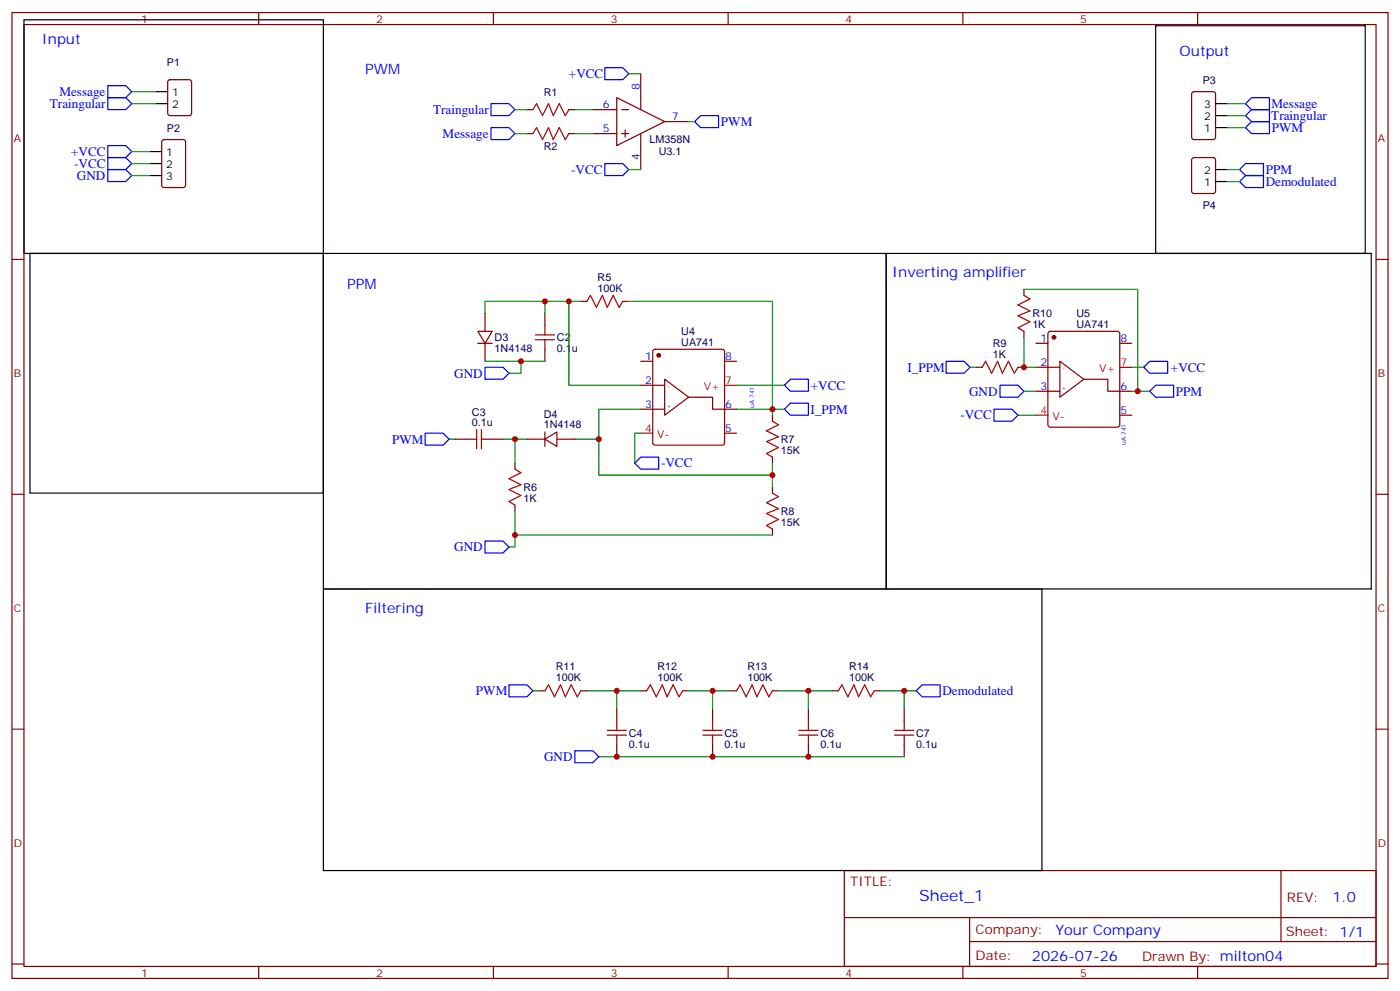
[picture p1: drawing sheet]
<svg xmlns="http://www.w3.org/2000/svg" width="412mm" height="292mm" viewBox="0 0 412 292" stroke-linecap="round" stroke-linejoin="round" font-family="sans-serif">
<g fill="none" stroke="#870000" stroke-width=".35">
<path d="M3.5 3.7h405.4v284.3h-405.4zM7.1 7.2h398.2v277.3h-398.2zM76.2 3.7v3.5M145.3 3.7v3.5M214.5 3.7v3.5M283.6 3.7v3.5M352.8 3.7v3.5M49.6 23.7l.5-.2h5.6l.7 .4v9.4l-.4 .7h-5.9l-.7-.4v-9.4zM155.2 32.3h1.8M155.2 39.3h1.8M167.6 32.3h1.7M167.6 39.3h1.7"/>
<path d="M174.6 32.3h7.1M174.6 39.3h7.1M181.7 28.8l14.1 7-14.1 7.1zM183.1 32.3h2.1M183.1 39.3h2.1M184.1 38.3v2.1M188.7 21.7v10.6M188.7 39.3v10.6M195.8 35.8h7M351.2 27.2l.5-.2h5.7l.6 .4 .1 13-.5 .6-5.9 .1-.6-.5-.1-12.9zM47.9 41.3l.4-.2h5.7l.6 .4 .1 13-.5 .7h-5.9l-.6-.5-.1-12.9zM351.2 46.6l.5-.2h5.7l.6 .4 .1 9.5-.5 .6-5.9 .1-.6-.5-.1-9.4z"/>
<path d="M3.5 76.4h3.6M405.3 76.4h3.6M140.8 97.5h4.2l-2.1 3.6zM142.9 92.3v5.2M160.5 92.3v3.5M171.1 88.7h1.8M183.4 88.7h1.8M301.6 85.2v1.8M301.6 97.5v1.8M308.9 97.7l.5-.2h19.7l.5 .2 .2 .5v26.9l-.2 .5-.5 .2h-19.7l-.5-.3-.2-.4v-26.9zM140.8 101.1h4.2M142.9 101.1v5.3"/>
<path d="M160.5 102.8v3.6M188.7 106.4h3.6M188.7 113.4h7.1M192.5 103l.5-.2h19.7l.5 .2 .2 .5v26.9l-.2 .5-.5 .2h-19.7l-.5-.3-.2-.4v-26.9zM195.8 111.7l7 5.2-7 5.3zM202.8 116.9h7.1v3.6h7.1M213.4 106.4h3.6M287.5 108.1h1.8M299.9 108.1h1.7M305.2 101.1h3.5M305.2 108.1h7M305.2 115.2h7"/>
<path d="M312.2 106.4l7.1 5.3-7.1 5.2zM319.3 111.7h7v3.5h7.1M329.8 101.1h3.6M134.1 129.3h3.5M144.6 129.3h3.6M151.7 136.3v1.8M155.2 129.3h5.3M160.5 129.3l3.5-2.1v4.2zM160.5 127.2v4.2M164 129.3h5.3M188.7 120.5h7.1M213.4 127.5h3.6"/>
<path d="M227.5 122.2v1.8M227.5 134.6v1.7M329.8 122.2h3.6M3.5 145.5h3.6M151.7 148.7v1.8M227.5 143.4v1.8M227.5 155.8v1.7M405.3 145.5h3.6M3.5 214.7h3.6M158.7 203.4h1.8M171.1 203.4h1.8M181.7 208.7v3.5"/>
<path d="M181.7 219.3v3.5M188.7 203.4h1.8M201.1 203.4h1.7M209.9 208.7v3.5M209.9 219.3v3.5M215.2 203.4h1.8M227.5 203.4h1.8M238.1 208.7v3.5M238.1 219.3v3.5M245.2 203.4h1.7M257.5 203.4h1.8M266.3 208.7v3.5"/>
<path d="M266.3 219.3v3.5M405.3 214.7h3.6M248.7 256.3h156.6v28.2h-156.6zM377.3 256.3v20.9M248.7 270.1h156.5M285.6 277.2h119.6M285.6 270.1v14.2M3.5 283.8h3.6M76.2 284.5v3.5M145.3 284.5v3.5M214.5 284.5v3.5M283.6 284.5v3.5"/>
<path d="M352.8 284.5v3.5M405.3 283.8h3.6"/>
</g>
<g fill="none" stroke="#00f" stroke-width=".35">
<path d="M178.2 19.9h5.2l1.8 1.8-1.8 1.8h-5.2zM31.7 25.2h5.3l1.8 1.8-1.8 1.8h-5.3zM31.7 28.8h5.3l1.8 1.7-1.8 1.8h-5.3zM144.6 37.6h5.3l1.8 1.7-1.8 1.8h-5.3zM144.6 30.5h5.3l1.8 1.8-1.8 1.7h-5.3zM204.6 35.8l1.8-1.8h5.3v3.6h-5.3zM366.9 30.5l1.8-1.7h5.2v3.5h-5.2zM366.9 34l1.8-1.7h5.2v3.5h-5.2zM366.9 37.6l1.8-1.8h5.2v3.5h-5.2zM31.7 42.9h5.3l1.8 1.7-1.8 1.8h-5.3zM31.7 46.4h5.3l1.8 1.8-1.8 1.7h-5.3zM31.7 49.9h5.3l1.8 1.8-1.8 1.7h-5.3z"/>
<path d="M178.2 48.2h5.2l1.8 1.7-1.8 1.8h-5.2zM365.1 49.9l1.8-1.7h5.3v3.5h-5.3zM365.1 53.4l1.8-1.7h5.3v3.5h-5.3zM142.9 108.1h5.3l1.7 1.8-1.7 1.8h-5.3zM231.1 113.4l1.7-1.7h5.3v3.5h-5.3zM278.7 106.4h5.3l1.8 1.7-1.8 1.8h-5.3zM294.6 113.4h5.3l1.7 1.8-1.7 1.7h-5.3zM338.7 106.4h5.3v3.5h-5.3l-1.8-1.8zM338.7 115.2l1.7-1.8h5.3v3.5h-5.3zM125.2 127.5h5.3l1.8 1.8-1.8 1.8h-5.3zM187 136.3l1.7-1.7h5.3v3.5h-5.3zM231.1 120.5l1.7-1.8h5.3v3.5h-5.3z"/>
<path d="M292.8 120.5h5.3l1.8 1.7-1.8 1.8h-5.3zM142.9 159.3h5.3l1.7 1.7-1.7 1.8h-5.3zM149.9 201.6h5.3l1.8 1.8-1.8 1.7h-5.3zM269.9 203.4l1.7-1.8h5.3v3.5h-5.3zM169.3 221h5.3l1.8 1.8-1.8 1.7h-5.3z"/>
</g>
<g fill="none" stroke="#008700" stroke-width=".35">
<path d="M38.8 30.5h7.1M38.8 27h7.1M151.7 32.3h3.5M151.7 39.3h3.5M169.3 32.3h5.3M169.3 39.3h5.3M185.2 21.7h3.5M202.8 35.8h1.8M361.6 30.5h5.3M361.6 34h5.3M361.6 37.6h5.3M38.8 44.6h5.3"/>
<path d="M38.8 48.2h5.3M38.8 51.7h5.3M185.2 49.9h3.5M361.6 49.9h3.5M361.6 53.4h3.5M160.5 88.7v3.6M167.6 88.7v24.7h21.1M171.1 88.7h-28.2v3.6M185.2 88.7h42.3v31.8h-10.5M301.6 99.3v8.8h3.6M301.6 85.2h33.5v30h-1.7M142.9 106.4h17.6"/>
<path d="M153.5 106.4v3.5h-3.6M217 113.4h14.1M285.8 108.1h1.7M301.6 115.2h3.6M333.4 108.1h3.5M335.1 115.2h3.6M132.3 129.3h1.8M148.2 129.3h7M151.7 129.3v7M176.4 129.3v10.6h51.1M188.7 120.5h-12.3v8.8h-7.1M188.7 127.5h-1.7v8.8"/>
<path d="M227.5 136.3v7.1M231.1 120.5h-3.6v1.7M299.9 122.2h5.3M151.7 150.5v7h75.8M151.7 157.5v3.5h-1.8M157 203.4h1.7M172.9 203.4h15.8M181.7 203.4v5.3M202.8 203.4h12.4M209.9 203.4v5.3M229.3 203.4h15.9M238.1 203.4v5.3"/>
<path d="M259.3 203.4h7v5.3M266.3 203.4h3.6M176.4 222.8h89.9"/>
</g>
<g fill="#870000" stroke="#870000" stroke-width=".35">
<circle cx="194" cy="104.6" r=".53"/>
<circle cx="310.4" cy="99.3" r=".53"/>
</g>
<path d="M213.4 113.4h3.6M329.8 108.1h3.6M188.7 127.5h3.6M305.2 122.2h3.5" fill="none" stroke="#f00" stroke-width=".35"/>
<g fill="none" stroke="#a10000" stroke-width=".35">
<path d="M157 32.3l1-1.8 1.8 3.5 1.8-3.5 1.4 3.5 1.7-3.5 1.8 3.5 1.1-1.7M157 39.3l1-1.7 1.8 3.5 1.8-3.5 1.4 3.5 1.7-3.5 1.8 3.5 1.1-1.8M157.7 98.6h5.6M160.5 95.8v2.8M172.9 88.7l1-1.7 1.8 3.5 1.7-3.5 1.5 3.5 1.7-3.5 1.8 3.5 1-1.8M301.6 87l1.8 1-3.5 1.8 3.5 1.7-3.5 1.5 3.5 1.7-3.5 1.8 1.7 1M157.7 100h5.6M160.5 100v2.8M289.3 108.1l1-1.7 1.8 3.5 1.8-3.5 1.4 3.5 1.7-3.5 1.8 3.5 1.1-1.8M137.6 129.3h2.8M140.4 126.5v5.6M141.8 126.5v5.6"/>
<path d="M141.8 129.3h2.8M151.7 138.1l1.8 1.1-3.6 1.7 3.6 1.8-3.6 1.4 3.6 1.8-3.6 1.7 1.8 1.1M227.5 124l1.8 1.1-3.5 1.7 3.5 1.8-3.5 1.4 3.5 1.8-3.5 1.7 1.7 1.1M227.5 145.2l1.8 1-3.5 1.8 3.5 1.8-3.5 1.4 3.5 1.7-3.5 1.8 1.7 1.1M160.5 203.4l1.1-1.8 1.7 3.5 1.8-3.5 1.4 3.5 1.8-3.5 1.7 3.5 1.1-1.7M178.9 215h5.6M178.9 216.4h5.6M181.7 212.2v2.8M181.7 216.4v2.9M190.5 203.4l1.1-1.8 1.7 3.5 1.8-3.5 1.4 3.5 1.8-3.5 1.7 3.5 1.1-1.7M207.1 215h5.6M207.1 216.4h5.6"/>
<path d="M209.9 212.2v2.8M209.9 216.4v2.9M217 203.4l1-1.8 1.8 3.5 1.7-3.5 1.5 3.5 1.7-3.5 1.8 3.5 1-1.7M235.3 215h5.6M235.3 216.4h5.6M238.1 212.2v2.8M238.1 216.4v2.9M246.9 203.4l1.1-1.8 1.8 3.5 1.7-3.5 1.4 3.5 1.8-3.5 1.8 3.5 1-1.7M263.5 215h5.7M263.5 216.4h5.7M266.3 212.2v2.8M266.3 216.4v2.9"/>
</g>
<g fill="none" stroke="#000" stroke-width=".35">
<path d="M7.1 5.8h88.1v68.8h-88.1zM340.4 7.6h61.8v67h-61.8zM45.9 30.5h3.5M45.9 27h3.5M358.1 34h3.5M358.1 37.6h3.5M358.1 30.5h3.5M44.1 48.2h3.5M44.1 44.6h3.5M44.1 51.7h3.5M358.1 53.4h3.5M358.1 49.9h3.5"/>
<path d="M8.8 74.6h86.4v70.6h-86.4zM95.2 74.6h165.9v98.8h-165.9zM261.1 74.6h142.8v98.8h-142.8zM95.2 173.4h211.7v82.9h-211.7z"/>
</g>
<g fill="#c00">
<circle cx="160.5" cy="88.7" r=".88"/>
<circle cx="167.6" cy="88.7" r=".88"/>
<circle cx="151.7" cy="129.3" r=".88"/>
<circle cx="227.5" cy="120.5" r=".88"/>
<circle cx="176.4" cy="129.3" r=".88"/>
<circle cx="227.5" cy="139.9" r=".88"/>
<circle cx="151.7" cy="157.5" r=".88"/>
<circle cx="153.5" cy="106.4" r=".88"/>
<circle cx="301.6" cy="108.1" r=".88"/>
<circle cx="335.1" cy="115.2" r=".88"/>
<circle cx="181.7" cy="203.4" r=".88"/>
<circle cx="209.9" cy="203.4" r=".88"/>
<circle cx="238.1" cy="203.4" r=".88"/>
<circle cx="238.1" cy="222.8" r=".88"/>
<circle cx="209.9" cy="222.8" r=".88"/>
<circle cx="266.3" cy="203.4" r=".88"/>
<circle cx="181.7" cy="222.8" r=".88"/>
</g>
<text font-size="4.6" fill="#00f" x="270.8" y="265.3">Sheet_1</text>
<g font-size="4.2" fill="#00f">
<text x="12.3" y="12.9">Input</text>
<text x="347.5" y="16.4">Output</text>
<text x="107.6" y="21.7">PWM</text>
<text x="262.8" y="81.7">Inverting amplifier</text>
<text x="102.3" y="85.2">PPM</text>
<text x="107.6" y="180.4">Filtering</text>
<text x="392.5" y="265.6">1.0</text>
<text x="310.9" y="275.1">Your Company</text>
<text x="304" y="282.9">2026-07-26</text>
</g>
<g font-size="3.9" fill="#00f">
<text x="167.6" y="22.9">+VCC</text>
<text x="17.5" y="28.2">Message</text>
<text x="14.7" y="31.8">Traingular</text>
<text x="127.6" y="33.5">Traingular</text>
<text x="374.5" y="35.3">Traingular</text>
<text x="374.5" y="31.9">Message</text>
<text x="130.4" y="40.6">Message</text>
<text x="212.4" y="37.1">PWM</text>
<text x="374.6" y="38.8">PWM</text>
<text x="21" y="45.9">+VCC</text>
<text x="21.8" y="49.4">-VCC</text>
<text x="22.7" y="52.9">GND</text>
<text x="168.3" y="51.2">-VCC</text>
<text x="372.9" y="51.2">PPM</text>
<text x="372.8" y="54.7">Demodulated</text>
<text x="133.8" y="111.1">GND</text>
<text x="267.3" y="109.4">I_PPM</text>
<text x="344.9" y="109.4">+VCC</text>
<text x="238.8" y="114.7">+VCC</text>
<text x="285.5" y="116.5">GND</text>
<text x="346.4" y="116.5">PPM</text>
<text x="238.8" y="121.7">I_PPM</text>
<text x="282.9" y="123.5">-VCC</text>
<text x="115.5" y="130.7">PWM</text>
<text x="194.7" y="137.6">-VCC</text>
<text x="133.8" y="162.3">GND</text>
<text x="140.2" y="204.8">PWM</text>
<text x="277.6" y="204.7">Demodulated</text>
<text x="160.2" y="224">GND</text>
</g>
<g font-size="3.9" fill="#800">
<text x="250.5" y="260.9">TITLE:</text>
<text x="379.1" y="265.6">REV:</text>
<text x="287.4" y="275.1">Company:</text>
<text x="378.7" y="275.7">Sheet: 1/1</text>
<text x="287.4" y="282.8">Date:</text>
<text x="336.4" y="282.8">Drawn By: milton04</text>
</g>
<g font-size="3.2" fill="#800">
<text x="41.6" y="6.7">1</text>
<text x="110.8" y="6.7">2</text>
<text x="179.9" y="6.7">3</text>
<text x="249.1" y="6.7">4</text>
<text x="318.2" y="6.7">5</text>
<text x="4.1" y="41.8">A</text>
<text x="405.9" y="41.8">A</text>
<text x="4.1" y="110.9">B</text>
<text x="405.9" y="110.9">B</text>
<text x="4.1" y="180.1">C</text>
<text x="405.9" y="180.1">C</text>
<text x="4.1" y="249.2">D</text>
<text x="405.9" y="249.2">D</text>
<text x="41.6" y="287.5">1</text>
<text x="110.8" y="287.5">2</text>
<text x="179.9" y="287.5">3</text>
<text x="249.1" y="287.5">4</text>
<text x="318.2" y="287.5">5</text>
</g>
<g font-size="3.2" fill="#000080">
<text x="49.1" y="19.3">P1</text>
<text x="160.2" y="28.1">R1</text>
<text x="354.3" y="24.6">P3</text>
<text x="49.1" y="38.7">P2</text>
<text x="160.2" y="44">R2</text>
<text x="191.3" y="42.2">LM358N</text>
<text x="194.1" y="45.8">U3.1</text>
<text x="354.3" y="61.6">P4</text>
<text x="176" y="82.7">R5</text>
<text x="176" y="85.9">100K</text>
<text x="304.1" y="93.4">R10</text>
<text x="317.1" y="93.5">U5</text>
<text x="145.7" y="100.5">D3</text>
<text x="164" y="100.4">C2</text>
<text x="200.7" y="101.8">UA741</text>
<text x="200.7" y="98.7">U4</text>
<text x="304.1" y="96.5">1K</text>
<text x="317.1" y="96.5">UA741</text>
<text x="145.7" y="103.6">1N4148</text>
<text x="164" y="103.7">0.1u</text>
<text x="292.5" y="105.3">1K</text>
<text x="292.5" y="102.1">R9</text>
<text x="139" y="125.4">0.1u</text>
<text x="139" y="122.3">C3</text>
<text x="160.2" y="123">D4</text>
<text x="160.2" y="126.1">1N4148</text>
<text x="230" y="130.5">R7</text>
<text x="230" y="133.6">15K</text>
<text x="154.2" y="147.7">1K</text>
<text x="154.2" y="144.6">R6</text>
<text x="230" y="154.7">15K</text>
<text x="230" y="151.7">R8</text>
<text x="163.7" y="197.4">R11</text>
<text x="193.7" y="197.4">R12</text>
<text x="220.1" y="197.4">R13</text>
<text x="250.1" y="197.4">R14</text>
<text x="163.7" y="200.6">100K</text>
<text x="193.7" y="200.6">100K</text>
<text x="220.1" y="200.6">100K</text>
<text x="250.1" y="200.6">100K</text>
<text x="185.2" y="220.1">0.1u</text>
<text x="185.2" y="216.9">C4</text>
<text x="213.4" y="220.1">0.1u</text>
<text x="213.4" y="216.9">C5</text>
<text x="241.7" y="220.1">0.1u</text>
<text x="241.7" y="216.9">C6</text>
<text x="269.9" y="220.1">0.1u</text>
<text x="269.9" y="216.9">C7</text>
</g>
<g font-size="3.2">
<text x="50.7" y="28.4">1</text>
<text x="50.7" y="31.9">2</text>
<text x="354.7" y="35.5">2</text>
<text x="354.7" y="31.9">3</text>
<text x="354.7" y="39">1</text>
<text x="48.9" y="46">1</text>
<text x="48.9" y="49.6">2</text>
<text x="48.9" y="53.1">3</text>
<text x="354.7" y="51.3">2</text>
<text x="354.7" y="54.9">1</text>
</g>
<g font-size="3.2" fill="#00f">
<text x="188.4" y="26.6" transform="rotate(-90 188.4 26.6)">8</text>
<text x="177.5" y="31.9">6</text>
<text x="197.9" y="35.5">7</text>
<text x="177.5" y="39">5</text>
<text x="188.4" y="47" transform="rotate(-90 188.4 47)">4</text>
<text x="306.5" y="100.7">1</text>
<text x="330" y="100.7">8</text>
<text x="190.1" y="106">1</text>
<text x="213.6" y="106">8</text>
<text x="306.5" y="107.8">2</text>
<text x="190.1" y="113.1">2</text>
<text x="306.5" y="114.8">3</text>
<text x="330" y="114.8">6</text>
<text x="190.1" y="120.1">3</text>
<text x="213.6" y="120.1">6</text>
<text x="330" y="121.9">5</text>
<text x="213.6" y="127.2">5</text>
</g>
<g font-size="3.2" fill="#f00">
<text x="330" y="107.8">7</text>
<text x="213.6" y="113.1">7</text>
<text x="323.8" y="109.5">V+</text>
<text x="207.4" y="114.8">V+</text>
<text x="306.5" y="121.9">4</text>
<text x="310" y="123.6">V-</text>
<text x="190.1" y="127.2">4</text>
<text x="193.6" y="128.9">V-</text>
</g>
<g font-size="1.8" fill="#00f">
<text x="313.9" y="109" transform="rotate(-90 313.9 109)">-</text>
<text x="197.5" y="114.3" transform="rotate(-90 197.5 114.3)">-</text>
<text x="313.9" y="115.1" transform="rotate(-90 313.9 115.1)">+</text>
<text x="197.5" y="120.4" transform="rotate(-90 197.5 120.4)">+</text>
<text x="222.2" y="120.2" transform="rotate(-90 222.2 120.2)">uA.741</text>
<text x="331.6" y="131.1" transform="rotate(-90 331.6 131.1)">uA.741</text>
</g>
</svg>
